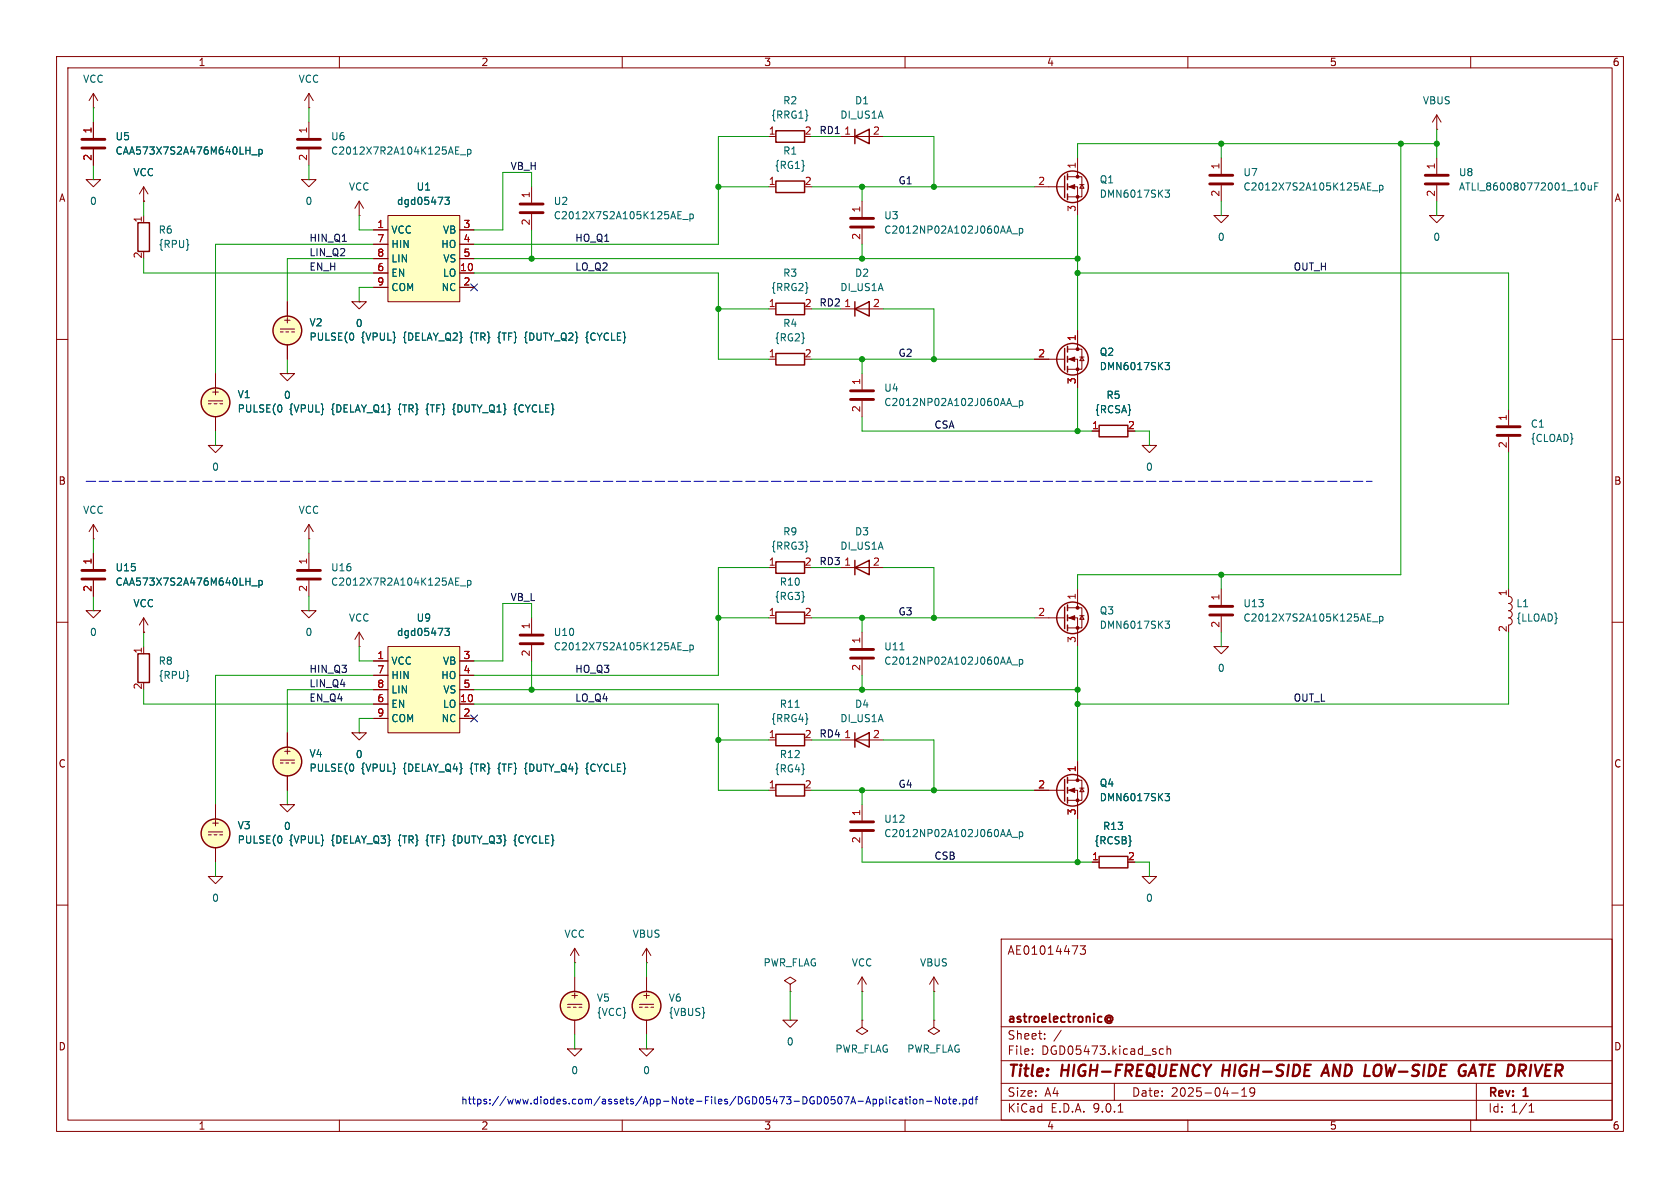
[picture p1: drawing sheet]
<svg xmlns="http://www.w3.org/2000/svg" width="297mm" height="210mm" viewBox="0 0 297 210" stroke-linecap="round" stroke-linejoin="round" font-family="sans-serif">
<g fill="none" stroke="#840000" stroke-width=".18">
<path d="M10 10h277v190h-277zM12 12h273v186h-273zM54.6 19.1h.1M54.6 16.5v2.6M54.6 16.5l-.8 1.3M54.6 16.5l.8 1.3M60 10v2M110 10v2M160 10v2M210 10v2M260 10v2M25.4 38.1v1.3"/>
<path d="M53.3 31.8h2.6l-1.3 1.2zM54.6 31.8h.1M54.6 21.6v2.8M54.6 26.4v2.8M63.5 38.1h.1M63.5 35.6l-.8 1.2M63.5 35.6l.8 1.2M63.5 35.6v2.5M94 33v2.8M94 37.8v2.8M135.9 33h1.3M152.4 35.6v2.8"/>
<path d="M182.9 33h5.3M188.7 31.2h2.6v3.6h-2.6M188.7 33h1.8v5.1M190.5 27.9v3.3M190.9 32.6h.7M191.3 32.6l.3 .7h-.7zM214.6 38.1h2.6l-1.3 1.3zM215.9 38.1h.1M215.9 27.9v2.8M215.9 32.8v2.8M252.7 38.1h2.6l-1.3 1.3zM254 22.9h.1"/>
<path d="M254 38.1h.1M254 20.3l-.8 1.3M254 20.3l.8 1.3M254 20.3v2.6M49.5 58.2h2.6M49.5 58.7h.5M50.5 58.7h.6M50.8 53.3v2.6M51.6 58.7h.5M62.2 53.3h2.6l-1.3 1.3zM63.5 53.3h.1M135.9 54.6h1.3"/>
<path d="M152.4 40.4v2.8M190.5 58.4v3.3M10 60h2M36.8 78.7h2.6l-1.3 1.3zM36.8 70.9h2.6M36.8 71.4h.5M37.8 71.4h.6M38.1 78.7h.1M38.1 66v2.6M38.1 73.7v2.5M38.9 71.4h.5M49.5 66h2.6l-1.3 1.3z"/>
<path d="M50.8 66h.1M50.8 61v2.5M135.9 63.5h1.3M152.4 66v2.8M152.4 70.9v2.8M182.9 63.5h5.3M188.7 61.7h2.6v3.6h-2.6M188.7 63.5h1.8v5.1M190.9 63.1h.7M191.3 63.1l.3 .7h-.7zM193 76.2h1.3M201.9 78.7h2.6l-1.3 1.3z"/>
<path d="M203.2 78.7h.1M285 60h2M16.5 95.3h.1M16.5 92.7v2.6M16.5 97.8v2.8M16.5 92.7l-.8 1.3M16.5 92.7l.8 1.3M10 110h2M16.5 102.6v2.8M25.4 111.8h.1M25.4 109.2l-.8 1.3M25.4 109.2l.8 1.3"/>
<path d="M25.4 109.2v2.6M94 109.2v2.8M94 114v2.8M135.9 100.3h1.3M135.9 109.2h1.3M148.6 100.3h7.6M152.4 111.8v2.8M152.4 116.6v2.8M214.6 114.3h2.6l-1.3 1.3zM215.9 114.3h.1M215.9 104.1v2.8M215.9 109v2.8"/>
<path d="M285 110h2M49.5 134.4h2.6M49.5 134.9h.5M50.5 134.9h.6M50.8 129.5v2.6M50.8 137.2v2.5M51.6 134.9h.5M62.2 129.5h2.6l-1.3 1.3zM63.5 129.5h.1M135.9 139.7h1.3M135.9 130.8h1.3M148.6 130.8h7.6"/>
<path d="M182.9 139.7h5.3M188.7 137.9h2.6v3.6h-2.6M188.7 139.7h1.8v5.1M190.5 134.6v3.3M190.9 139.3h.7M191.3 139.3l.3 .7h-.7zM36.8 147.1h2.6M36.8 147.6h.5M37.8 147.6h.6M38.1 142.2v2.6M38.1 149.9v2.5M38.9 147.6h.5"/>
<path d="M152.4 142.2v2.8M152.4 147.1v2.8M193 152.4h1.3M201.9 154.9h2.6l-1.3 1.3zM203.2 154.9h.1M10 160h2M100.3 177.5h2.6M100.3 178.1h.5M101.3 178.1h.6M101.6 170.2h.1M101.6 167.6l-.8 1.3M101.6 167.6l.8 1.3"/>
<path d="M101.6 167.6v2.6M101.6 172.7v2.6M102.4 178.1h.5M113 177.5h2.6M113 178.1h.5M114 178.1h.6M114.3 170.2h.1M114.3 167.6l-.8 1.3M114.3 167.6l.8 1.3M114.3 167.6v2.6M114.3 172.7v2.6M115.1 178.1h.5"/>
<path d="M139.7 174l1-.6-1-.7-1 .7 1 .6v1.3M139.7 175.3h.1M152.4 175.3h.1M152.4 172.7v2.6M152.4 172.7l-.8 1.3M152.4 172.7l.8 1.3M165.1 175.3h.1M165.1 172.7l-.8 1.3M165.1 172.7l.8 1.3M165.1 172.7v2.6M177 166h108v32h-108zM191 167.2h.9l-.5 .6 .4 .1v.7l-.2 .1h-.4l-.2-.1"/>
<path d="M285 160h2M60 198v2M100.3 185.4h2.6l-1.3 1.3zM101.6 185.4h.1M101.6 180.3v2.6M110 198v2M113 185.4h2.6l-1.3 1.3zM114.3 185.4h.1M114.3 180.3v2.6M138.4 180.3h2.6l-1.3 1.3zM139.7 180.3h.1M152.4 180.3v1.3l1 .6-1 .7-1-.7 1-.6"/>
<path d="M152.4 180.3h.1M160 198v2M165.1 180.3v1.3l1 .6-1 .7-1-.7 1-.6M165.1 180.3h.1M177 194.5h108M177 191.5h108M177 187.5h108M177 181.5h108M182.5 186.3v.1M182.5 185.5v.1M184.7 183.6v.1M184.7 182.8v.1"/>
<path d="M187.6 182.1l-1.3 2M197 191.5v3M197.7 196.6h.8M205 186.1l.2 .3 .5-.1M205.7 185.5l-.5-.1-.2 .3M206.3 185.5l.2-.1 .4 .1 .1 .9M206.3 184.9v1.5M210 198v2M217.7 193.2h1.2M219.5 193.8h.9M219.5 192.7l.5-.4v1.5M221.8 192.9l-.3 .3h-.3l-.2-.3 .1-.5 .4-.1 .2 .1a.99 .99 0 0 1-.3 1.4h-.3"/>
<path d="M260 198v2M261 191.5v6.5M270.3 196.6h.9M270.3 195.5l.4-.4v1.5"/>
</g>
<path d="M216.3 188.2l-.2 2M233.6 190.2l.9-2 .4 2M233.8 189.6h1M258.7 188.2l.5 .1M258.7 189.4h.4l-.1 .6-.4 .2M259.8 189.6h1M260.5 188.2l-.9 2" fill="none" stroke="#840000" stroke-width=".4"/>
<path d="M195.6 179.7a.61 .61 0 0 1 .9-.1 .61 .61 0 0 1 0 .9l-.2-.1M196.3 180a.36 .36 0 0 0-.5-.1 .36 .36 0 0 0 0 .6 .36 .36 0 0 0 .5-.1M196.3 179.8v.6M195.6 180.7a.69 .69 0 0 0 1 0" fill="none" stroke="#840000" stroke-width=".3"/>
<g fill="none" stroke="#840000" stroke-width=".25">
<path d="M24.4 39.4h2v5.1h-2zM137.2 32h5v2h-5zM188.2 31.1v3.8M188.7 30.7v1.1M188.7 32.5v1M188.7 34.3v1M137.2 53.6h5v2h-5zM137.2 62.5h5v2h-5zM188.2 61.6v3.8M188.7 61.2v1M188.7 63v1M188.7 64.8v1"/>
<path d="M194.3 75.2h5.1v2h-5.1zM137.2 99.3h5v2h-5zM151.1 99.1v2.5M137.2 108.2h5v2h-5zM151.1 100.3l2.6-1.2v2.5zM137.2 129.8h5v2h-5zM137.2 138.7h5v2h-5zM151.1 130.8l2.6-1.3v2.6zM151.1 129.5v2.6M188.2 137.8v3.8M188.7 137.4v1M188.7 139.2v1"/>
<path d="M188.7 141v1M194.3 151.4h5.1v2h-5.1z"/>
<circle cx="189.6" cy="33" r="2.79"/>
<circle cx="50.8" cy="58.4" r="2.54"/>
<circle cx="38.1" cy="71.1" r="2.54"/>
<circle cx="189.6" cy="63.5" r="2.79"/>
<circle cx="50.8" cy="134.6" r="2.54"/>
<circle cx="189.6" cy="139.7" r="2.79"/>
<circle cx="38.1" cy="147.3" r="2.54"/>
<circle cx="101.6" cy="177.8" r="2.54"/>
<circle cx="114.3" cy="177.8" r="2.54"/>
</g>
<g fill="#ffffc2" stroke="#ffffc2" stroke-width=".18">
<circle cx="38.1" cy="147.3" r="2.54"/>
<circle cx="50.8" cy="134.6" r="2.54"/>
<circle cx="101.6" cy="177.8" r="2.54"/>
<circle cx="114.3" cy="177.8" r="2.54"/>
<circle cx="38.1" cy="71.1" r="2.54"/>
<circle cx="50.8" cy="58.4" r="2.54"/>
</g>
<g fill="none" stroke="#006464" stroke-width=".18">
<path d="M81.4 27.4h1M82.7 26.4v1.3M82.7 26.5l.3-.1 .3 .2-.2 .6h-.4M120.7 38.8h1M122 37.8v1.3M122 37.9l.3-.1 .3 .3-.1 .5h-.5M178.4 39.9l.4 1.3M206 33.6h.8l-.5 .5 .4 .1 .1 .4-.3 .3h-.3M242.6 33.7h1M243.9 32.8h.4l.2 .2-.1 .5h-.5M243.9 32.8v1.2M92.9 59.5l-.1 .2 .1 .1"/>
<path d="M103.9 58.7l-.1 .2v.6l-.2 .2 .2 .1v.6l.1 .2M178.1 40.9h.6M178.9 41.3h1M180.2 40.4v1.2M180.2 40.4h.4l.2 .2-.1 .6h-.5M80.2 72.2l-.1 .2 .1 .1M91.2 71.4l-.1 .2v.6l-.2 .2 .2 .1v.6l.1 .2M178.1 71.3h.6M178.4 70.4l.4 1.3M178.9 71.8h1M180.2 70.9v1.2M180.2 70.9h.4l.2 .2-.1 .5h-.5"/>
<path d="M206 64.1h.8l-.5 .5 .4 .1 .1 .4-.3 .2h-.3M44.5 103.6h1M45.8 102.6v1.3M45.8 102.7l.3-.1 .3 .2-.1 .6h-.5M120.7 115h1M122 114.1l.3-.1 .3 .3-.1 .5h-.5M122 114v1.3M159.1 114.9h.7M178.1 117.1h.6M178.4 116.1l.4 1.3M178.9 117.5h1M180.2 116.6v1.2"/>
<path d="M180.2 116.6h.4l.2 .2-.1 .6h-.5M242.6 109.9h1M243.9 109v1.2M243.9 109h.4l.2 .2-.1 .5h-.5M92.9 135.7l-.1 .2 .1 .1M103.9 134.9l-.1 .2v.6l-.2 .2 .2 .1v.6l.1 .2M140.6 125h.7M80.2 148.4l-.1 .2 .1 .1M91.2 147.6l-.1 .2v.6l-.2 .2 .2 .1v.6l.1 .2M178.1 147.5h.6M178.4 146.6l.4 1.3M178.9 148h1"/>
<path d="M180.2 147.1v1.2M180.2 147.1h.4l.2 .2-.1 .5h-.5M206 140.3h.8l-.5 .5 .4 .1 .1 .4-.3 .2h-.3"/>
</g>
<g fill="none" stroke="#840000" stroke-width=".51">
<path d="M52.6 24.6h4M52.6 26.2h4M91.9 36.1h4.1M91.9 37.6h4.1M150.4 38.6h4M213.9 31h4M213.9 32.5h4M150.4 40.1h4M150.4 69.1h4M150.4 70.6h4M14.5 100.8h4M14.5 102.4h4"/>
<path d="M91.9 112.3h4.1M91.9 113.8h4.1M150.4 114.8h4M150.4 116.3h4M213.9 107.2h4M213.9 108.7h4M150.4 145.3h4M150.4 146.8h4"/>
</g>
<g fill="#840000" stroke="#840000" stroke-width=".18">
<path d="M189 139.7l1-.4v.8z"/>
<path d="M189 33l1-.4v.8z"/>
<path d="M189 63.5l1-.4v.8z"/>
<circle cx="190.5" cy="137.9" r=".25"/>
<circle cx="190.5" cy="141.5" r=".25"/>
<circle cx="190.5" cy="31.2" r=".25"/>
<circle cx="190.5" cy="34.8" r=".25"/>
<circle cx="190.5" cy="61.7" r=".25"/>
<circle cx="190.5" cy="65.3" r=".25"/>
</g>
<path d="M68.6 38.1h12.7v15.2h-12.7z" fill="#ffffc2"/>
<g fill="none" stroke="#840000" stroke-width=".18">
<path d="M16.5 19.1h.1M16.5 16.5v2.6M16.5 16.5l-.8 1.3M16.5 16.5l.8 1.3M15.2 31.8h2.6l-1.3 1.2zM16.5 31.8h.1M16.5 21.6v2.8M16.5 26.4v2.8M25.4 35.6h.1M25.4 33l-.8 1.3M25.4 33l.8 1.3M25.4 33v2.6"/>
<path d="M68.6 38.1h12.7v15.2h-12.7zM135.9 24.1h1.3M254 27.9v2.8M254 32.8v2.8M66 40.6h2.6M66 43.2h2.6M66 45.7h2.6M66 48.3h2.6M66 50.8h2.6M81.3 40.6h2.5M81.3 43.2h2.5M81.3 45.7h2.5"/>
<path d="M81.3 48.3h2.5M81.3 50.8h2.5M148.6 54.6h7.6M266.7 72.4v2.8M266.7 77.2v2.8M63.5 114.3h.1M63.5 111.8l-.8 1.2M63.5 111.8l.8 1.2M63.5 111.8v2.5M182.9 109.2h5.3M188.7 107.4h2.6v3.6h-2.6M188.7 109.2h1.8v5.1"/>
<path d="M190.5 104.1v3.3M190.9 108.8h.7M191.3 108.8l.3 .7h-.7zM266.7 104.1v1.3a.64 .64 0 0 1 .6 .6 .64 .64 0 0 1-.6 .7 .64 .64 0 0 1 .6 .6 .64 .64 0 0 1-.6 .7M266.7 108a.64 .64 0 0 1 .6 .6 .64 .64 0 0 1-.6 .6 .64 .64 0 0 1 .6 .7 .64 .64 0 0 1-.6 .6M36.8 154.9h2.6l-1.3 1.3zM38.1 154.9h.1M49.5 142.2h2.6l-1.3 1.3zM50.8 142.2h.1"/>
</g>
<path d="M44.5 27.4h1M45.8 26.4v1.3M45.8 26.5l.3-.1 .3 .2-.1 .6h-.5M78.6 34.9h.8l-.4 .5 .4 .1v.5l-.2 .1-.6-.1M279.8 32.3a.68 .68 0 0 1 .5 .7 .68 .68 0 0 1-.5 .6M280.8 32.8v.7l.3 .1 .2-.1M281.3 32.8v.8M281.9 32.9h.5M282.5 32.3h-.6v1.3M206 109.8h.8l-.5 .5 .4 .1 .1 .4-.3 .3h-.3" fill="none" stroke="#006464" stroke-width=".18"/>
<g fill="none" stroke="#840000" stroke-width=".25">
<path d="M137.2 23.1h5v2h-5zM151.1 54.6l2.6-1.3v2.6zM151.1 53.3v2.6M188.2 107.3v3.8M188.7 106.9v1.1M188.7 108.7v1M188.7 110.5v1"/>
<circle cx="189.6" cy="109.2" r="2.79"/>
</g>
<path d="M14.5 24.6h4M14.5 26.2h4M252 31h4M252 32.5h4M264.7 75.4h4M264.7 77h4" fill="none" stroke="#840000" stroke-width=".51"/>
<g fill="#840000" stroke="#840000" stroke-width=".18">
<path d="M189 109.2l1-.4v.8z"/>
<circle cx="190.5" cy="107.4" r=".25"/>
<circle cx="190.5" cy="111" r=".25"/>
</g>
<path d="M68.6 114.3h12.7v15.2h-12.7z" fill="#ffffc2"/>
<g fill="none" stroke="#840000" stroke-width=".18">
<path d="M16.5 21.6v2.8M16.5 26.4v2.8M25.4 35.6h.1M148.6 24.1h7.6M50.8 53.3v2.6M63.5 53.3h.1M66 40.6h2.6M66 43.2h2.6M66 45.7h2.6M66 48.3h2.6M66 50.8h2.6M81.3 40.6h2.5"/>
<path d="M81.3 43.2h2.5M81.3 45.7h2.5M81.3 48.3h2.5M81.3 50.8h2.5M190.5 58.4v2.6M38.1 66v2.6M38.1 73.7v2.5M50.8 66h.1M50.8 61v2.5M182.9 63.5h2.5M190.5 66v2.6M193 76.2h1.3"/>
<path d="M16.5 97.8v2.8M54.6 95.3h.1M54.6 92.7v2.6M54.6 97.8v2.8M54.6 92.7l-.8 1.3M54.6 92.7l.8 1.3M15.2 108h2.6l-1.3 1.2zM16.5 108h.1M16.5 102.6v2.8M25.4 111.8h.1M25.4 114.3v1.3M53.3 108h2.6l-1.3 1.2z"/>
<path d="M54.6 108h.1M54.6 102.6v2.8M66 116.8h2.6M66 119.4h2.6M68.6 114.3h12.7v15.2h-12.7zM81.3 116.8h2.5M81.3 119.4h2.5M50.8 129.5v2.6M50.8 137.2v2.5M63.5 129.5h.1M66 121.9h2.6M66 124.5h2.6"/>
<path d="M66 127h2.6M81.3 121.9h2.5M81.3 124.5h2.5M81.3 127h2.5M182.9 139.7h2.5M190.5 134.6v2.6M38.1 142.2v2.6M38.1 149.9v2.5M50.8 142.2h.1M190.5 142.2v2.6M193 152.4h1.3"/>
</g>
<g fill="none" stroke="#006464" stroke-width=".18">
<path d="M44.5 27.4h1M45.8 26.4v1.3M45.8 26.5l.3-.1 .3 .2-.1 .6h-.5M78.6 34.9h.8l-.4 .5 .4 .1v.5l-.2 .1-.6-.1M92.9 59.5l-.1 .2 .1 .1M103.9 58.7l-.1 .2v.6l-.2 .2 .2 .1v.6l.1 .2M80.2 72.2l-.1 .2 .1 .1M91.2 71.4l-.1 .2v.6l-.2 .2 .2 .1v.6l.1 .2M206 64.1h.8l-.5 .5 .4 .1 .1 .4-.3 .2h-.3M44.5 103.6h1M45.8 102.7l.3-.1 .3 .2-.1 .6h-.5M45.8 102.6v1.3"/>
<path d="M78.6 111.1h.8l-.4 .5 .4 .1v.5l-.2 .1-.6-.1M81.4 103.6h1M82.7 102.6v1.3M82.7 102.7l.3-.1 .3 .2-.2 .6h-.4M92.9 135.7l-.1 .2 .1 .1M103.9 134.9l-.1 .2v.6l-.2 .2 .2 .1v.6l.1 .2M80.2 148.4l-.1 .2 .1 .1M91.2 147.6l-.1 .2v.6l-.2 .2 .2 .1v.6l.1 .2M206 140.3h.8l-.5 .5 .4 .1 .1 .4-.3 .2h-.3"/>
</g>
<path d="M52.6 100.8h4M52.6 102.4h4" fill="none" stroke="#840000" stroke-width=".51"/>
<path d="M151.1 24.1l2.6-1.2v2.5zM151.1 22.9v2.5M24.4 115.6h2v5.1h-2z" fill="none" stroke="#840000" stroke-width=".25"/>
<path d="M15.2 85.1h227.4" fill="none" stroke="#0000c2" stroke-width=".18" stroke-dasharray="1.7 .6"/>
<g fill="none" stroke="#009600" stroke-width=".18">
<path d="M16.5 19.1v2.5M54.6 19.1v2.5M16.5 29.2v2.6M25.4 35.6v2.5M54.6 29.2v2.6M63.5 38.1v2.5h2.5M94 33v-2.5h-5.1v10.1h-5.1M127 33h8.9M135.9 24.1h-8.9v19.1h-43.2M143.5 33h39.4M143.5 24.1h5.1M152.4 33v2.6"/>
<path d="M156.2 24.1h8.9v8.9M190.5 38.1v20.3M215.9 25.4v2.5M215.9 35.6v2.5M247.6 25.4v76.2h-57.1v2.5M254 25.4h-63.5v2.5M254 22.9v5M254 35.6v2.5M25.4 45.7v2.6h40.6M66 45.7h-15.2v7.6M66 43.2h-27.9v22.8M66 50.8h-2.5v2.5"/>
<path d="M83.8 48.3h43.2v15.2h8.9M83.8 45.7h106.7M94 40.6v5.1M127 54.6h8.9M143.5 54.6h5.1M152.4 43.2v2.5M156.2 54.6h8.9v8.9M190.5 48.3h76.2v24.1M38.1 76.2v2.5M50.8 63.5v2.5M143.5 63.5h39.4M152.4 63.5v2.5"/>
<path d="M152.4 73.7v2.5h40.6M190.5 68.6v7.6M200.7 76.2h2.5v2.5M16.5 95.3v2.5M54.6 95.3v2.5M266.7 80v24.1M16.5 105.4v2.6M25.4 111.8v2.5M54.6 105.4v2.6M63.5 114.3v2.5h2.5M66 119.4h-27.9v22.8M94 109.2v-2.5h-5.1v10.1h-5.1"/>
<path d="M94 116.8v5.1M127 109.2h8.9M135.9 100.3h-8.9v19.1h-43.2M143.5 100.3h5.1M143.5 109.2h39.4M152.4 109.2v2.6M152.4 119.4v2.5M156.2 100.3h8.9v8.9M190.5 114.3v20.3M215.9 101.6v2.5M215.9 111.8v2.5M266.7 111.8v12.7h-76.2"/>
<path d="M25.4 121.9v2.6h40.6M50.8 139.7v2.5M66 121.9h-15.2v7.6M66 127h-2.5v2.5M83.8 124.5h43.2v15.2h8.9M83.8 121.9h106.7M127 130.8h8.9M143.5 139.7h39.4M143.5 130.8h5.1M152.4 139.7v2.5M156.2 130.8h8.9v8.9M38.1 152.4v2.5"/>
<path d="M152.4 149.9v2.5h40.6M190.5 144.8v7.6M200.7 152.4h2.5v2.5M101.6 170.2v2.5M114.3 170.2v2.5M139.7 175.3v5M152.4 175.3v5M165.1 175.3v5M101.6 182.9v2.5M114.3 182.9v2.5"/>
</g>
<path d="M83.2 50.2l1.2 1.2M84.4 50.2l-1.2 1.2M83.2 126.4l1.2 1.2M84.4 126.4l-1.2 1.2" fill="none" stroke="#000084" stroke-width=".18"/>
<g fill="none" stroke="#0000c2" stroke-width=".18">
<path d="M154.3 194.3v1.3M154.3 194.4l.4-.1 .3 .2-.2 .6h-.5M155.5 194.4l.4-.1 .2 .2-.1 .6h-.5M155.5 194.3v1.3M156.6 193.9v1.1l.2 .1M157.3 193.9v.1M157.3 194.3v.8M158.5 194.4l-.4-.1-.2 .2 .1 .6h.5M159 194.4h.5v.7M159.5 194.6l-.4 .1-.2 .1 .2 .3h.4M160 194.3h.5M160.2 193.9v1.1l.3 .1"/>
<path d="M160.9 193.9v.1M160.9 194.3v.8M161.5 194.4l.2-.1 .3 .1 .1 .5-.1 .2h-.3l-.2-.1zM162.6 194.4l.2-.1 .3 .1 .1 .7M162.6 194.3v.8M163.8 194.7h.9M166.1 193.9v1.2l-.7-1.2v1.2M166.7 194.4l.2-.1 .3 .1 .1 .5-.1 .2h-.3l-.2-.1zM167.7 194.3h.4M167.8 193.9v1.1l.3 .1M168.5 194.7l.6-.1-.1-.2-.3-.1-.2 .2 .1 .6h.4M169.6 195v.1"/>
<path d="M170.3 194.4l.3-.1 .3 .2-.2 .6h-.4M170.3 194.3v1.3M171.9 194.4l-.3-.1-.3 .2 .2 .6h.4M171.9 193.9v1.2M172.4 194.3h.5M172.9 193.9l-.3 .2v1"/>
</g>
<g fill="#009600" stroke="#009600" stroke-width=".18">
<circle cx="190.5" cy="121.9" r=".46"/>
<circle cx="165.1" cy="109.2" r=".46"/>
<circle cx="190.5" cy="152.4" r=".46"/>
<circle cx="190.5" cy="124.5" r=".46"/>
<circle cx="152.4" cy="121.9" r=".46"/>
<circle cx="190.5" cy="48.3" r=".46"/>
<circle cx="165.1" cy="63.5" r=".46"/>
<circle cx="190.5" cy="76.2" r=".46"/>
<circle cx="94" cy="45.7" r=".46"/>
<circle cx="127" cy="33" r=".46"/>
<circle cx="152.4" cy="63.5" r=".46"/>
<circle cx="152.4" cy="33" r=".46"/>
<circle cx="152.4" cy="45.7" r=".46"/>
<circle cx="165.1" cy="33" r=".46"/>
<circle cx="127" cy="54.6" r=".46"/>
<circle cx="190.5" cy="45.7" r=".46"/>
<circle cx="247.6" cy="25.4" r=".46"/>
<circle cx="215.9" cy="25.4" r=".46"/>
<circle cx="254" cy="25.4" r=".46"/>
<circle cx="215.9" cy="101.6" r=".46"/>
<circle cx="94" cy="121.9" r=".46"/>
<circle cx="127" cy="109.2" r=".46"/>
<circle cx="152.4" cy="109.2" r=".46"/>
<circle cx="127" cy="130.8" r=".46"/>
<circle cx="165.1" cy="139.7" r=".46"/>
<circle cx="152.4" cy="139.7" r=".46"/>
</g>
<g font-size="2.8" fill="#840000">
<text x="178" y="190.9">Title:</text>
<text x="187.7" y="190.9">HIGH-FREQUENCY</text>
<text x="216.9" y="190.9">HIGH-SIDE</text>
<text x="235.5" y="190.9">AND LOW-SIDE</text>
<text x="261.1" y="190.9">GATE DRIVER</text>
</g>
<g font-size="2.1" fill="#840000">
<text x="178" y="169">AE01014473</text>
<text x="178" y="184">Sheet:</text>
<text x="178" y="181.2">astroelectronic@</text>
<text x="178" y="186.7">File:</text>
<text x="184.1" y="186.7">DGD05473.kicad_sch</text>
<text x="178" y="196.9">KiCad</text>
<text x="178" y="194.1">Size:</text>
<text x="184.7" y="194.1">A4</text>
<text x="185.7" y="196.9">E.D.A.</text>
<text x="193.3" y="196.9">9.0.1</text>
<text x="200" y="194.1">Date:</text>
<text x="207" y="194.1">2025-04-19</text>
<text x="263" y="194.3">Rev:</text>
<text x="263" y="196.9">Id:</text>
<text x="267.1" y="196.9">1/1</text>
<text x="269.4" y="194.3">1</text>
</g>
<g font-size="1.8" fill="#840000">
<text x="35" y="11.9">1</text>
<text x="85" y="11.9">2</text>
<text x="135" y="11.9">3</text>
<text x="185" y="11.9">4</text>
<text x="235" y="11.9">5</text>
<text x="285" y="11.9">6</text>
<text x="10.3" y="35.9">A</text>
<text x="285.3" y="35.9">A</text>
<text x="49.9" y="57.4">+</text>
<text x="37.2" y="70.1">+</text>
<text x="10.3" y="85.9">B</text>
<text x="285.3" y="85.9">B</text>
<text x="10.3" y="135.9">C</text>
<text x="49.9" y="133.6">+</text>
<text x="285.3" y="135.9">C</text>
<text x="37.2" y="146.3">+</text>
<text x="100.7" y="176.8">+</text>
<text x="113.4" y="176.8">+</text>
<text x="10.3" y="185.9">D</text>
<text x="285.3" y="185.9">D</text>
<text x="35" y="199.9">1</text>
<text x="85" y="199.9">2</text>
<text x="135" y="199.9">3</text>
<text x="185" y="199.9">4</text>
<text x="235" y="199.9">5</text>
<text x="285" y="199.9">6</text>
</g>
<g font-size="1.8" fill="#006464">
<text x="14.6" y="14.8">VCC</text>
<text x="52.7" y="14.8">VCC</text>
<text x="136.2" y="21.2">{RRG1}</text>
<text x="138.4" y="18.6">R2</text>
<text x="148.5" y="21.2">DI_US1A</text>
<text x="151.1" y="18.6">D1</text>
<text x="251.4" y="18.6">VBUS</text>
<text x="20.3" y="27.5">CAA573X7S2A476M640LH_p</text>
<text x="20.3" y="25">U5</text>
<text x="58.4" y="27.5">C2012X7R2A104K125AE_p</text>
<text x="58.4" y="25">U6</text>
<text x="138.4" y="27.5">R1</text>
<text x="23.5" y="31.3">VCC</text>
<text x="61.6" y="33.9">VCC</text>
<text x="73.6" y="33.9">U1</text>
<text x="136.9" y="30.1">{RG1}</text>
<text x="194.3" y="35.2">DMN6017SK3</text>
<text x="194.3" y="32.6">Q1</text>
<text x="219.7" y="31.3">U7</text>
<text x="219.7" y="33.9">C2012X7S2A105K125AE_p</text>
<text x="257.8" y="33.9">ATLI_860080772001_10uF</text>
<text x="257.8" y="31.3">U8</text>
<text x="15.8" y="36.4">0</text>
<text x="27.9" y="41.5">R6</text>
<text x="53.9" y="36.4">0</text>
<text x="69.1" y="41.5">VCC</text>
<text x="70.1" y="36.4">dgd05473</text>
<text x="78.2" y="41.5">VB</text>
<text x="97.8" y="36.4">U2</text>
<text x="97.8" y="39">C2012X7S2A105K125AE_p</text>
<text x="156.2" y="41.5">C2012NP02A102J060AA_p</text>
<text x="156.2" y="39">U3</text>
<text x="27.9" y="44">{RPU}</text>
<text x="69.1" y="44">HIN</text>
<text x="69.1" y="46.6">LIN</text>
<text x="77.9" y="44">HO</text>
<text x="78.3" y="46.6">VS</text>
<text x="215.2" y="42.8">0</text>
<text x="253.3" y="42.8">0</text>
<text x="69.1" y="49.1">EN</text>
<text x="69.1" y="51.7">COM</text>
<text x="78" y="51.7">NC</text>
<text x="78.2" y="49.1">LO</text>
<text x="136.2" y="51.7">{RRG2}</text>
<text x="138.4" y="49.1">R3</text>
<text x="148.5" y="51.7">DI_US1A</text>
<text x="151.1" y="49.1">D2</text>
<text x="54.6" y="57.9">V2</text>
<text x="62.8" y="58">0</text>
<text x="138.4" y="58">R4</text>
<text x="54.6" y="60.4">PULSE(0</text>
<text x="63.8" y="60.4">{VPUL}</text>
<text x="71.4" y="60.4">{DELAY_Q2}</text>
<text x="83.4" y="60.4">{TR}</text>
<text x="88.5" y="60.4">{TF}</text>
<text x="93.4" y="60.4">{DUTY_Q2}</text>
<text x="104.5" y="60.4">{CYCLE}</text>
<text x="136.9" y="60.6">{RG2}</text>
<text x="194.3" y="65.6">DMN6017SK3</text>
<text x="194.3" y="63.1">Q2</text>
<text x="41.9" y="70.6">V1</text>
<text x="50.1" y="70.7">0</text>
<text x="156.2" y="72">C2012NP02A102J060AA_p</text>
<text x="156.2" y="69.4">U4</text>
<text x="195.5" y="70.7">R5</text>
<text x="41.9" y="73.1">PULSE(0</text>
<text x="51.1" y="73.1">{VPUL}</text>
<text x="58.7" y="73.1">{DELAY_Q1}</text>
<text x="70.7" y="73.1">{TR}</text>
<text x="75.8" y="73.1">{TF}</text>
<text x="80.7" y="73.1">{DUTY_Q1}</text>
<text x="91.8" y="73.1">{CYCLE}</text>
<text x="193.5" y="73.3">{RCSA}</text>
<text x="270.5" y="75.8">C1</text>
<text x="37.4" y="83.4">0</text>
<text x="202.5" y="83.4">0</text>
<text x="270.5" y="78.3">{CLOAD}</text>
<text x="14.6" y="91">VCC</text>
<text x="52.7" y="91">VCC</text>
<text x="138.4" y="94.8">R9</text>
<text x="151.1" y="94.8">D3</text>
<text x="20.3" y="101.2">U15</text>
<text x="58.4" y="101.2">U16</text>
<text x="136.2" y="97.4">{RRG3}</text>
<text x="148.5" y="97.4">DI_US1A</text>
<text x="20.3" y="103.7">CAA573X7S2A476M640LH_p</text>
<text x="23.5" y="107.5">VCC</text>
<text x="58.4" y="103.7">C2012X7R2A104K125AE_p</text>
<text x="136.9" y="106.3">{RG3}</text>
<text x="137.8" y="103.7">R10</text>
<text x="219.7" y="107.5">U13</text>
<text x="268" y="107.5">L1</text>
<text x="15.8" y="112.6">0</text>
<text x="53.9" y="112.6">0</text>
<text x="61.6" y="110.1">VCC</text>
<text x="70.1" y="112.6">dgd05473</text>
<text x="73.6" y="110.1">U9</text>
<text x="97.8" y="112.6">U10</text>
<text x="194.3" y="111.4">DMN6017SK3</text>
<text x="194.3" y="108.8">Q3</text>
<text x="219.7" y="110.1">C2012X7S2A105K125AE_p</text>
<text x="268" y="110.1">{LLOAD}</text>
<text x="27.9" y="117.7">R8</text>
<text x="69.1" y="117.7">VCC</text>
<text x="78.2" y="117.7">VB</text>
<text x="97.8" y="115.2">C2012X7S2A105K125AE_p</text>
<text x="156.2" y="115.2">U11</text>
<text x="156.2" y="117.7">C2012NP02A102J060AA_p</text>
<text x="215.2" y="119">0</text>
<text x="27.9" y="120.2">{RPU}</text>
<text x="69.1" y="120.2">HIN</text>
<text x="69.1" y="122.8">LIN</text>
<text x="69.1" y="125.3">EN</text>
<text x="77.9" y="120.2">HO</text>
<text x="78.2" y="125.3">LO</text>
<text x="78.3" y="122.8">VS</text>
<text x="137.8" y="125.3">R11</text>
<text x="151.1" y="125.3">D4</text>
<text x="69.1" y="127.9">COM</text>
<text x="78" y="127.9">NC</text>
<text x="136.2" y="127.9">{RRG4}</text>
<text x="148.5" y="127.9">DI_US1A</text>
<text x="54.6" y="134.1">V4</text>
<text x="54.6" y="136.6">PULSE(0</text>
<text x="62.8" y="134.2">0</text>
<text x="63.8" y="136.6">{VPUL}</text>
<text x="71.4" y="136.6">{DELAY_Q4}</text>
<text x="83.4" y="136.6">{TR}</text>
<text x="88.5" y="136.6">{TF}</text>
<text x="93.4" y="136.6">{DUTY_Q4}</text>
<text x="104.5" y="136.6">{CYCLE}</text>
<text x="136.9" y="136.8">{RG4}</text>
<text x="137.8" y="134.2">R12</text>
<text x="194.3" y="141.8">DMN6017SK3</text>
<text x="194.3" y="139.3">Q4</text>
<text x="41.9" y="146.8">V3</text>
<text x="41.9" y="149.3">PULSE(0</text>
<text x="50.1" y="146.9">0</text>
<text x="51.1" y="149.3">{VPUL}</text>
<text x="58.7" y="149.3">{DELAY_Q3}</text>
<text x="70.7" y="149.3">{TR}</text>
<text x="75.8" y="149.3">{TF}</text>
<text x="80.7" y="149.3">{DUTY_Q3}</text>
<text x="91.8" y="149.3">{CYCLE}</text>
<text x="156.2" y="145.6">U12</text>
<text x="156.2" y="148.2">C2012NP02A102J060AA_p</text>
<text x="193.4" y="149.5">{RCSB}</text>
<text x="194.9" y="146.9">R13</text>
<text x="37.4" y="159.6">0</text>
<text x="202.5" y="159.6">0</text>
<text x="99.7" y="166">VCC</text>
<text x="111.7" y="166">VBUS</text>
<text x="134.9" y="171">PWR_FLAG</text>
<text x="150.5" y="171">VCC</text>
<text x="162.5" y="171">VBUS</text>
<text x="105.4" y="177.3">V5</text>
<text x="105.4" y="179.8">{VCC}</text>
<text x="118.1" y="177.3">V6</text>
<text x="118.1" y="179.8">{VBUS}</text>
<text x="139" y="185">0</text>
<text x="100.9" y="190.1">0</text>
<text x="113.6" y="190.1">0</text>
<text x="147.6" y="186.3">PWR_FLAG</text>
<text x="160.3" y="186.3">PWR_FLAG</text>
</g>
<g font-size="1.8" fill="#a90000">
<text x="16.3" y="23.7" transform="rotate(-90 16.3 23.7)">1</text>
<text x="54.4" y="23.7" transform="rotate(-90 54.4 23.7)">1</text>
<text x="135.8" y="23.9">1</text>
<text x="142.2" y="23.9">2</text>
<text x="149.2" y="23.9">1</text>
<text x="154.2" y="23.9">2</text>
<text x="16.3" y="28.5" transform="rotate(-90 16.3 28.5)">2</text>
<text x="54.4" y="28.5" transform="rotate(-90 54.4 28.5)">2</text>
<text x="190.2" y="29.9" transform="rotate(-90 190.2 29.9)">1</text>
<text x="93.7" y="35.1" transform="rotate(-90 93.7 35.1)">1</text>
<text x="135.8" y="32.8">1</text>
<text x="142.2" y="32.8">2</text>
<text x="183.4" y="32.8">2</text>
<text x="215.6" y="34.9" transform="rotate(-90 215.6 34.9)">2</text>
<text x="215.6" y="30" transform="rotate(-90 215.6 30)">1</text>
<text x="253.7" y="34.9" transform="rotate(-90 253.7 34.9)">2</text>
<text x="253.7" y="30" transform="rotate(-90 253.7 30)">1</text>
<text x="25.1" y="39.4" transform="rotate(-90 25.1 39.4)">1</text>
<text x="66.6" y="40.4">1</text>
<text x="81.8" y="40.4">3</text>
<text x="93.7" y="39.9" transform="rotate(-90 93.7 39.9)">2</text>
<text x="152.1" y="37.7" transform="rotate(-90 152.1 37.7)">1</text>
<text x="190.2" y="37.5" transform="rotate(-90 190.2 37.5)">3</text>
<text x="25.1" y="45.8" transform="rotate(-90 25.1 45.8)">2</text>
<text x="66.6" y="42.9">7</text>
<text x="66.6" y="45.5">8</text>
<text x="81.8" y="42.9">4</text>
<text x="81.8" y="45.5">5</text>
<text x="152.1" y="42.5" transform="rotate(-90 152.1 42.5)">2</text>
<text x="66.6" y="48">6</text>
<text x="66.6" y="50.5">9</text>
<text x="81.2" y="48">10</text>
<text x="81.8" y="50.5">2</text>
<text x="135.8" y="54.4">1</text>
<text x="142.2" y="54.4">2</text>
<text x="149.2" y="54.4">1</text>
<text x="154.2" y="54.4">2</text>
<text x="135.8" y="63.2">1</text>
<text x="142.2" y="63.2">2</text>
<text x="183.4" y="63.2">2</text>
<text x="190.2" y="60.4" transform="rotate(-90 190.2 60.4)">1</text>
<text x="152.1" y="68.1" transform="rotate(-90 152.1 68.1)">1</text>
<text x="190.2" y="68" transform="rotate(-90 190.2 68)">3</text>
<text x="152.1" y="73" transform="rotate(-90 152.1 73)">2</text>
<text x="193" y="75.9">1</text>
<text x="199.3" y="75.9">2</text>
<text x="266.4" y="74.5" transform="rotate(-90 266.4 74.5)">1</text>
<text x="266.4" y="79.3" transform="rotate(-90 266.4 79.3)">2</text>
<text x="16.3" y="99.9" transform="rotate(-90 16.3 99.9)">1</text>
<text x="54.4" y="99.9" transform="rotate(-90 54.4 99.9)">1</text>
<text x="135.8" y="100.1">1</text>
<text x="142.2" y="100.1">2</text>
<text x="149.2" y="100.1">1</text>
<text x="154.2" y="100.1">2</text>
<text x="16.3" y="104.7" transform="rotate(-90 16.3 104.7)">2</text>
<text x="54.4" y="104.7" transform="rotate(-90 54.4 104.7)">2</text>
<text x="190.2" y="106.1" transform="rotate(-90 190.2 106.1)">1</text>
<text x="215.6" y="106.2" transform="rotate(-90 215.6 106.2)">1</text>
<text x="266.4" y="105.5" transform="rotate(-90 266.4 105.5)">1</text>
<text x="93.7" y="111.3" transform="rotate(-90 93.7 111.3)">1</text>
<text x="135.8" y="109">1</text>
<text x="142.2" y="109">2</text>
<text x="152.1" y="113.9" transform="rotate(-90 152.1 113.9)">1</text>
<text x="183.4" y="109">2</text>
<text x="190.2" y="113.7" transform="rotate(-90 190.2 113.7)">3</text>
<text x="215.6" y="111.1" transform="rotate(-90 215.6 111.1)">2</text>
<text x="266.4" y="111.8" transform="rotate(-90 266.4 111.8)">2</text>
<text x="25.1" y="115.6" transform="rotate(-90 25.1 115.6)">1</text>
<text x="66.6" y="116.6">1</text>
<text x="66.6" y="119.1">7</text>
<text x="81.8" y="116.6">3</text>
<text x="81.8" y="119.1">4</text>
<text x="93.7" y="116.1" transform="rotate(-90 93.7 116.1)">2</text>
<text x="152.1" y="118.7" transform="rotate(-90 152.1 118.7)">2</text>
<text x="25.1" y="122" transform="rotate(-90 25.1 122)">2</text>
<text x="66.6" y="121.7">8</text>
<text x="66.6" y="124.2">6</text>
<text x="81.2" y="124.2">10</text>
<text x="81.8" y="121.7">5</text>
<text x="66.6" y="126.7">9</text>
<text x="81.8" y="126.7">2</text>
<text x="135.8" y="130.6">1</text>
<text x="142.2" y="130.6">2</text>
<text x="149.2" y="130.6">1</text>
<text x="154.2" y="130.6">2</text>
<text x="190.2" y="136.6" transform="rotate(-90 190.2 136.6)">1</text>
<text x="135.8" y="139.4">1</text>
<text x="142.2" y="139.4">2</text>
<text x="183.4" y="139.4">2</text>
<text x="152.1" y="149.2" transform="rotate(-90 152.1 149.2)">2</text>
<text x="152.1" y="144.3" transform="rotate(-90 152.1 144.3)">1</text>
<text x="190.2" y="144.2" transform="rotate(-90 190.2 144.2)">3</text>
<text x="193" y="152.1">1</text>
<text x="199.3" y="152.1">2</text>
</g>
<g font-size="1.8" fill="#0f0f0f">
<text x="144.8" y="23.8">RD1</text>
<text x="90.2" y="30.1">VB_H</text>
<text x="158.7" y="32.7">G1</text>
<text x="54.6" y="45.4">LIN_Q2</text>
<text x="54.6" y="42.8">HIN_Q1</text>
<text x="54.6" y="47.9">EN_H</text>
<text x="101.6" y="42.8">HO_Q1</text>
<text x="101.6" y="47.9">LO_Q2</text>
<text x="228.6" y="47.9">OUT_H</text>
<text x="144.8" y="54.3">RD2</text>
<text x="158.7" y="63.2">G2</text>
<text x="165.1" y="75.9">CSA</text>
<text x="144.8" y="100">RD3</text>
<text x="90.2" y="106.3">VB_L</text>
<text x="158.7" y="108.9">G3</text>
<text x="54.6" y="119">HIN_Q3</text>
<text x="101.6" y="119">HO_Q3</text>
<text x="54.6" y="121.6">LIN_Q4</text>
<text x="54.6" y="124.1">EN_Q4</text>
<text x="101.6" y="124.1">LO_Q4</text>
<text x="228.6" y="124.1">OUT_L</text>
<text x="144.8" y="130.5">RD4</text>
<text x="158.7" y="139.4">G4</text>
<text x="165.1" y="152.1">CSB</text>
</g>
<text font-size="1.8" fill="#0000c2" x="81.4" y="195.4">https://www.diodes.com/assets/App-Note-Files/DGD05473-DGD0507A-Application-Note.pdf</text>
</svg>
